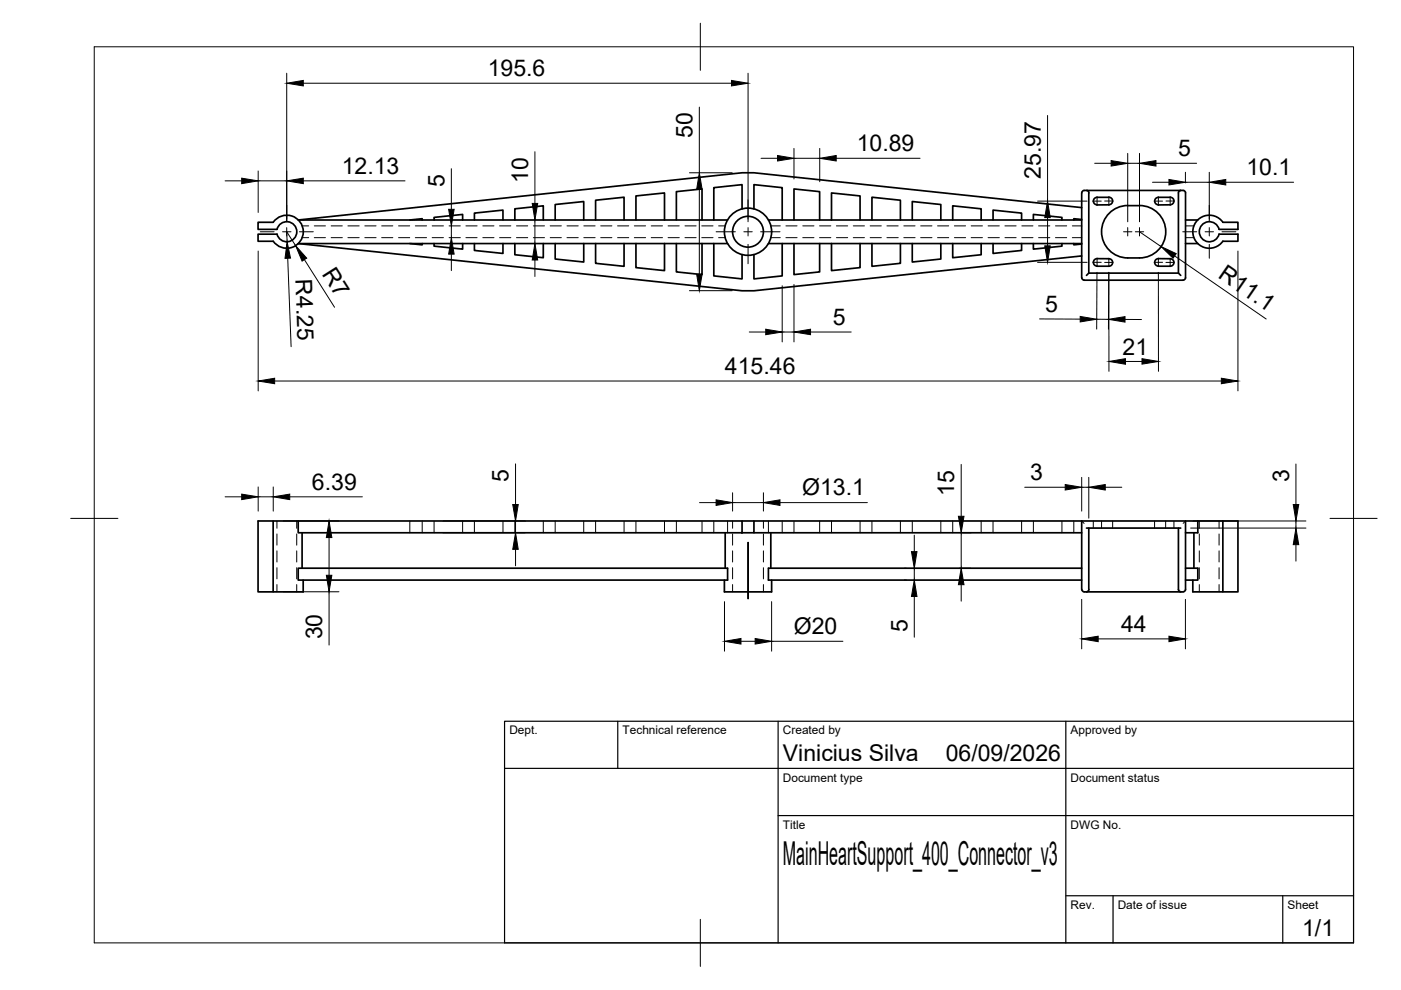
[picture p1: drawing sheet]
<svg xmlns="http://www.w3.org/2000/svg" width="297mm" height="210mm" viewBox="0 0 297 210" stroke-linecap="round" stroke-linejoin="round" font-family="sans-serif">
<!-- layer: Visible -->
<g fill="none" stroke="#000" stroke-width=".36">
<path d="M58.7 48.6h-4v-1.5h3.2a3.5 3.5 0 0 1 5.2-.6 3.5 3.5 0 0 1 0 5.3 3.5 3.5 0 0 1-5.2-.7l-3.2 .1v-1.6h4M58.7 48.6a2.13 2.13 0 0 1 3.3-1.2 2.13 2.13 0 0 1 0 3.5 2.13 2.13 0 0 1-3.3-1.3M86.9 51.6l2.6 .3v-.3M86.9 46.6l2.6-.2v.2M92 51.6v.6l6.1 .6v-1.2M92 46.6v-.5l6.1-.6v1.1M100.6 51.6v1.5l6 .6v-2.1M100.6 46.6v-1.4l6-.7v2.1M109.2 51.6v2.4l6 .6v-3M109.2 46.6v-2.3l6-.7v3M117.7 51.6v3.3l6.1 .7v-4M117.7 46.6v-3.2l6.1-.7v3.9"/>
<path d="M126.3 51.6v4.2l6 .7v-4.9M126.3 46.6v-4.1l6-.7v4.8M134.8 51.6v5.1l6.1 .7v-5.8M134.8 46.6v-5.1l6.1-.6v5.7M143.4 51.6v6.1l5.4 .5v-6.6M143.4 46.6v-6l5.4-.5v6.5M151.3 51.6v6.9l6 .6v-5.1M154.3 51.6h-91.1l94.1 10.1h2.6l69.4-7.4M157.3 44.3v-5.1l-6 .6v6.8M159.9 44.3v-5.1l5.9 .6v6.8M162.9 46.6h66.4M162.9 51.6h66.4"/>
<path d="M165.8 51.6v6.9l-5.9 .6v-5.1M168.3 51.6v6.6l5.5-.5v-6.1M168.3 46.6v-6.5l5.5 .5v6M176.3 51.6v5.8l6.1-.7v-5.1M176.3 46.6v-5.7l6.1 .6v5.1M184.9 51.6v4.9l6-.7v-4.2M184.9 46.6v-4.8l6 .7v4.1M193.4 51.6v4l6.1-.7v-3.3M193.4 46.6v-3.9l6.1 .7v3.2M202 51.6v3l6-.6v-2.4M202 46.6v-3l6 .7v2.3M210.5 51.6v2.1l6.1-.6v-1.5"/>
<path d="M210.5 46.6v-2.1l6.1 .7v1.4M219.1 51.6v1.2l6-.6v-.6M219.1 46.6v-1.1l6 .6v.5M227.7 51.6v.3l1.6-.2M229.3 44l-69.4-7.4h-2.6l-94.1 10h91.1M229.3 46.5l-1.6-.1v.2M229.8 40.4h20.5M229.8 59.4h21M229.9 40.4l-.5 .2v.3l-.1 18 .3 .4 .3 .1M230.4 40.4l.4 .2 .1 .3M230.8 40.9v17l-.4 .5M230.8 57.9h19.1l.4 .5"/>
<path d="M232.6 56.4h2.5M232.6 54.8l2.5 .1M232.6 54.8a.79 .79 0 0 0-.8 .8 .79 .79 0 0 0 .8 .8M235.1 41.8h-2.5a.79 .79 0 0 0-.8 .8 .79 .79 0 0 0 .8 .8M235.1 43.4h-2.5M235.1 41.8a.79 .79 0 0 1 .8 .8 .79 .79 0 0 1-.8 .8M235.1 54.9a.79 .79 0 0 1 .8 .8 .79 .79 0 0 1-.8 .7M235.2 45.2a5.5 5.5 0 0 1 3.9-1.6 8 8 0 0 1 5.8 1 5.6 5.6 0 0 1 2 6.3 5.6 5.6 0 0 1-5.3 3.8 8 8 0 0 1-5.8-1.1 5.6 5.6 0 0 1-.6-8.4zM245.6 54.8l2.5 .1a.79 .79 0 0 1 .8 .8 .79 .79 0 0 1-.8 .7h-2.5M245.6 41.8h2.5a.79 .79 0 0 1 .8 .8 .79 .79 0 0 1-.8 .8h-2.5M245.6 41.8a.79 .79 0 0 0-.8 .8 .79 .79 0 0 0 .8 .8M245.6 54.8a.79 .79 0 0 0-.8 .8 .79 .79 0 0 0 .8 .8"/>
<path d="M250.3 40.4h.8l.3 .5v18l-.3 .4-.2 .1M250.3 40.4l-.4 .2v.3v17M251.4 46.6h2.6M251.4 51.6h2.6M258.5 49.6h4v1.6h-3.2M258.5 48.6a2.13 2.13 0 0 0-3.3-1.2 2.13 2.13 0 0 0 0 3.5 2.13 2.13 0 0 0 3.3-1.3M259.3 47.1h3.2v1.5h-4M259.3 47.1a3.5 3.5 0 0 0-5.2-.6 3.5 3.5 0 0 0 0 5.3 3.5 3.5 0 0 0 5.2-.7M57.9 110.5v15h6.4v-2.5M63.2 110.5h94.1v2.5h-94.1zM63.2 110.5h-8.5v15h3.2M64.1 113v7.5"/>
<path d="M153.8 113v7.5M157.3 110.5h2.6M159.9 113h69.4M163.4 113v7.5M229.3 110.5h-69.4v2.5h-2.6M229.3 110.5h33.2v15h-3.2M229.3 110.5l.1 14.5 .2 .4 .3 .1M230.4 112h19.9M230.8 112v13M249.9 112v13l.2 .4 .2 .1M251.4 110.5v14.5l-.1 .2-.4 .3M253.1 113v7.5"/>
<path d="M254 110.5v2.5h-2.6M259.3 110.5v15h-6.4v-2.5M63.2 120.5h91.1v2.5h-91.1zM153.6 123v2.5h10v-2.5M229.3 120.5h-66.4v2.5h66.4M229.8 125.5h21M230.9 125l-.1 .2-.4 .3M251.4 120.5h2.6v2.5h-2.6"/>
<circle cx="158.6" cy="49.1" r="5"/>
<circle cx="158.6" cy="49.1" r="3.3"/>
</g>
<!-- layer: Hidden -->
<g fill="none" stroke="#000" stroke-width=".21">
<path d="M64.1 50.4h1.3M64.1 47.9h1.3M66.6 50.4h2.4M66.6 47.9h2.4M70.2 50.4h2.4M70.2 47.9h2.4M73.8 50.4h2.4M73.8 47.9h2.4M77.3 50.4h2.4M77.3 47.9h2.4M80.9 50.4h2.4M80.9 47.9h2.4"/>
<path d="M84.5 50.4h2.4M84.5 47.9h2.4M88.1 50.4h2.3M88.1 47.9h2.3M91.6 50.4h2.4M91.6 47.9h2.4M95.2 50.4h2.4M95.2 47.9h2.4M98.8 50.4h2.4M98.8 47.9h2.4M102.4 50.4h2.3M102.4 47.9h2.3"/>
<path d="M105.9 50.4h2.4M105.9 47.9h2.4M109.5 50.4h2.4M109.5 47.9h2.4M113.1 50.4h2.3M113.1 47.9h2.3M116.6 50.4h2.4M116.6 47.9h2.4M120.2 50.4h2.4M120.2 47.9h2.4M123.8 50.4h2.4M123.8 47.9h2.4"/>
<path d="M127.4 50.4h2.3M127.4 47.9h2.3M130.9 50.4h2.4M130.9 47.9h2.4M134.5 50.4h2.4M134.5 47.9h2.4M138.1 50.4h2.4M138.1 47.9h2.4M141.6 50.4h2.4M141.6 47.9h2.4M145.2 50.4h2.4M145.2 47.9h2.4"/>
<path d="M148.8 50.4h2.4M148.8 47.9h2.4M152.4 50.4h1.4M152.4 47.9h1.4M163.4 50.4h2M163.4 47.9h2M166.6 50.4h2.4M166.6 47.9h2.4M170.2 50.4h2.4M170.2 47.9h2.4M173.8 50.4h2.3M173.8 47.9h2.3"/>
<path d="M177.3 50.4h2.4M177.3 47.9h2.4M180.9 50.4h2.4M180.9 47.9h2.4M184.5 50.4h2.4M184.5 47.9h2.4M188 50.4h2.4M188 47.9h2.4M191.6 50.4h2.4M191.6 47.9h2.4M195.2 50.4h2.4M195.2 47.9h2.4"/>
<path d="M198.8 50.4h2.3M198.8 47.9h2.3M202.4 50.4h2.3M202.4 47.9h2.3M205.9 50.4h2.4M205.9 47.9h2.4M209.5 50.4h2.4M209.5 47.9h2.4M213.1 50.4h2.3M213.1 47.9h2.3M216.6 50.4h2.4M216.6 47.9h2.4"/>
<path d="M220.2 50.4h2.4M220.2 47.9h2.4M223.8 50.4h2.4M223.8 47.9h2.4M227.4 50.4h1.9M227.4 47.9h1.9M251.4 50.4h1.7M251.4 47.9h1.7M58.7 110.5v1.5M58.7 113.2v2.4M58.7 116.8v2.4M62.9 110.5v1.5"/>
<path d="M62.9 113.2v2.4M62.9 116.8v2.4M86.9 110.5v2.5M89.5 110.5v2.5M92 110.5v2.5M98.1 110.5v2.5M100.6 110.5v2.5M106.6 110.5v2.5M109.2 110.5v2.5M115.2 110.5v2.5M117.7 110.5v2.5M123.8 110.5v2.5"/>
<path d="M126.3 110.5v2.5M132.3 110.5v2.5M134.8 110.5v2.5M140.9 110.5v2.5M143.4 110.5v2.5M148.8 110.5v2.5M151.3 110.5v2.5M154.3 110.5v2.5M155.3 110.5v1.5M155.3 113.2v2.4M155.3 116.8v2.4M161.9 110.5v1.5"/>
<path d="M161.9 113.2v2.4M161.9 116.8v2.4M162.9 110.5v2.5M165.8 110.5v2.5M168.3 110.5v2.5M173.8 110.5v2.5M176.3 110.5v2.5M182.4 110.5v2.5M184.9 110.5v2.5M190.9 110.5v2.5M193.4 110.5v2.5M199.5 110.5v2.5"/>
<path d="M202 110.5v2.5M208 110.5v2.5M210.5 110.5v2.5M216.6 110.5v2.5M219.1 110.5v2.5M225.1 110.5v2.5M227.7 110.5v2.5M229.3 110.5l.5 .5M231.8 110.5v1.5M233.6 110.5v1.5M235.9 110.5v1.5M244.8 110.5v1.5"/>
<path d="M247.1 110.5v1.5M248.9 110.5v1.5M251.4 110.5l-.6 .5M254.3 110.5v1.5M254.3 113.2v2.4M254.3 116.8v2.4M258.5 110.5v1.5M258.5 113.2v2.4M258.5 116.8v2.4M58.7 120.4v2.3M58.7 123.9v1.6M62.9 120.4v2.3"/>
<path d="M62.9 123.9v1.6M155.3 120.4v2.3M155.3 123.9v1.6M161.9 120.4v2.3M161.9 123.9v1.6M254.3 120.4v2.3M254.3 123.9v1.6M258.5 120.4v2.3M258.5 123.9v1.6"/>
</g>
<!-- layer: BORDER -->
<path d="M20 9.9h267v190h-267zM148.5 4.9v10M15 109.9h10M282 109.9h10M148.5 194.9v10" fill="none" stroke="#000" stroke-width=".21"/>
<!-- layer: TITLEBLOCK -->
<path d="M107 152.9h180v47h-180zM131 152.9v10M165 152.9v47M226 152.9v47M107 162.9h180M165 172.9h122M226 189.9h61M236 189.9v10M272 189.9v10" fill="none" stroke="#000" stroke-width=".25"/>
<!-- layer: Smart Centers -->
<g fill="none" stroke="#000" stroke-width=".21">
<path d="M55.2 49.1h2.9M59.9 49.1h1.8M60.8 43.5v3M60.8 48.3v1.7M60.8 51.8v3M63.5 49.1h2.9M151.8 49.1h4.1M157.7 49.1h1.8M158.6 42.4v4.1M158.6 48.3v1.7M158.6 51.8v4.1M161.3 49.1h4.1"/>
<path d="M231.7 55.6h1.8M231.7 42.6h1.8M232.6 41.8v1.7M232.6 54.7v1.8M234.2 55.6h1.8M234.2 42.6h1.8M235.1 41.7v1.8M235.1 54.8v1.7M238.2 49.1h1.8M239.1 48.3v1.7M240.7 49.1h1.8M241.6 48.3v1.7"/>
<path d="M244.7 55.6h1.8M244.7 42.6h1.8M245.6 41.8v1.7M245.6 54.7v1.8M247.2 55.6h1.8M247.2 42.6h1.8M248.1 41.7v1.8M248.1 54.8v1.7M250.8 49.1h2.9M255.5 49.1h1.8M256.4 43.5v3M256.4 48.3v1.7"/>
<path d="M256.4 51.8v3M259.1 49.1h2.9M158.6 115v12v-12"/>
</g>
<!-- layer: FD_Dimensions -->
<g fill="none" stroke="#000" stroke-width=".21">
<path d="M60.8 15.5v31.5M64.3 17.6h90.8M158.6 15.5v31.5M47.7 38.3h3.5M54.7 36.3v8.7M54.7 38.3h6.1M64.3 38.3h21.6M95.7 35.8v8.6M113.4 32.2v10.9M146.2 36.6h9M148.3 22.7v13.9M161.4 33.6h3.4"/>
<path d="M168.3 31.5v6.4M168.3 33.6h5.5M173.8 31.5v7M177.3 33.6h17.8M222.1 24.5v18.1M232.1 34.6h3.5M239.1 32.5v14.5M239.1 34.6h2.5M241.6 32.5v14.5M244.3 38.6h3.5M245.1 34.6h8.6M251.3 36.5v2.3"/>
<path d="M251.3 38.6h5.1M256.4 36.5v10.5M259.9 38.6h14.4M54.7 53.2v29.7M60.9 51.3l-.1-2.2 1.9 3M61 54.8l.7 18.7M64.5 55l6.4 10.1M95.7 47.9v2.5M95.7 53.9v3.5M113.4 46.6v5M113.4 55.1v3.5M148.3 40.1v18"/>
<path d="M220 55.6h10.5M220 42.6h10.5M222.1 46.1v6M232.6 57.7l-.1 12.1M241.6 49.1l4.6 3.2M245.6 57.7v21M249 54.3l19.5 13.3M262.5 53.2v29.7M146.2 61.6h9M158.9 70.4h3.4M165.8 60.6v11.9M165.8 70.4h2.5"/>
<path d="M168.3 60.3v12.2M171.9 70.4h8.6M220.4 67.6l8.6 .1M232.5 67.7h2.5M235 69.8l.1-12.1v21M238.5 67.7h3.5M238.6 76.6h3.5M58.2 80.8h200.8M109.3 98.4v8.6M203.8 98.5v11M274.8 98.4v8.6M47.7 105.3h3.5"/>
<path d="M54.7 103.2v5.2M54.7 105.3h3.2M57.9 103.2v5.2M60 110.5h11.9M61.4 105.3h15.4M69.8 114v8M93.9 110.5h17.5M93.9 113h17.5M109.3 110.5v2.5M109.3 116.5v3.5M148.3 106.6h3.5M155.3 104.5v3.9"/>
<path d="M155.3 106.6h6.6M161.9 104.5v3.9M165.4 106.6h18.5M193.8 113.5v3.5M203.8 113v7.5M204.1 113h1.8M217.3 103.3h8.5M229.3 101.2v7.2M229.3 103.3h1.5M230.8 101.2v8.7M234.3 103.3h3.5M252.4 112h24.5"/>
<path d="M252.9 110.5h24M274.8 110.5v1.5M274.8 115.5v3.5M60 125.5h11.9M69.8 125.5v11.3M153.6 127.6v10.5M157.1 136h3M163.6 127.6v10.5M163.6 136h15.1M191.7 123h.5M191.7 120.5h.5M193.8 120.5v2.5"/>
<path d="M193.8 126.5v8.6M203.3 120.5h2.6M203.8 124v3.5M229.3 127.1v10.5M232.8 135.5h15M251.3 127.1v10.5"/>
</g>
<g fill="#000" stroke="#000" stroke-width=".21">
<path d="M60.8 17.6l3.5-.5v1.1zM155.1 17.1l3.5 .5-3.5 .6zM51.2 37.8l3.5 .5-3.5 .6zM60.8 38.3l3.5-.5v1.1zM164.8 33l3.5 .6-3.5 .5zM173.8 33.6l3.5-.6v1.1zM235.6 34.1l3.5 .5-3.5 .6zM241.6 34.6l3.5-.5v1.1zM247.8 38.1l3.5 .5-3.5 .6zM256.4 38.6l3.5-.5v1.1zM60.9 51.3l.7 3.4-1.2 .1zM62.7 52.1l2.3 2.6-.9 .7z"/>
<path d="M95.7 50.4l.6 3.5h-1.2zM95.1 44.4h1.2l-.6 3.5zM113.4 51.6l.6 3.5h-1.2zM112.8 43.1h1.2l-.6 3.5zM147.7 58.1h1.2l-.6 3.5zM148.3 36.6l.6 3.5h-1.2zM221.5 52.1h1.2l-.6 3.5zM222.1 42.6l.6 3.5h-1.2zM246.2 52.3l3.2 1.5-.7 1zM162.3 69.8l3.5 .6-3.5 .6zM168.3 70.4l3.6-.6v1.2zM229 67.1l3.5 .6-3.5 .6z"/>
<path d="M235 67.7l3.5-.6v1.2zM235.1 76.6l3.5-.6v1.2zM242.1 76l3.5 .6-3.5 .6zM54.7 80.8l3.5-.6v1.2zM259 80.2l3.5 .6-3.5 .6zM51.2 104.8l3.5 .5-3.5 .6zM57.9 105.3l3.5-.5v1.1zM69.8 110.5l.6 3.5h-1.2zM109.3 113l.6 3.5h-1.2zM108.7 107h1.2l-.6 3.5zM151.8 106l3.5 .6-3.5 .6zM161.9 106.6l3.5-.6v1.2z"/>
<path d="M193.3 117h1.1l-.6 3.5zM203.2 109.5h1.2l-.6 3.5zM225.8 102.7l3.5 .6-3.5 .6zM230.8 103.3l3.5-.6v1.2zM274.8 112l.6 3.5h-1.2zM274.2 107h1.2l-.6 3.5zM69.2 122h1.2l-.6 3.5zM153.6 136l3.5-.6v1.2zM160.1 135.4l3.5 .6-3.5 .6zM193.8 123l.6 3.5h-1.1zM203.8 120.5l.6 3.5h-1.2zM229.3 135.5l3.5-.6v1.2z"/>
<path d="M247.8 134.9l3.5 .6-3.5 .6z"/>
</g>
<text font-size="7" x="166" y="183.4">MainHeartSupport_400_Connector_v3</text>
<g font-size="4.9">
<text x="103.4" y="16.2">195.6</text>
<text x="146.8" y="29.3" transform="rotate(-90 146.8 29.3)">50</text>
<text x="181.7" y="32.1">10.89</text>
<text x="249.8" y="33.2">5</text>
<text x="72.5" y="36.9">12.13</text>
<text x="94.2" y="39.7" transform="rotate(-90 94.2 39.7)">5</text>
<text x="112" y="38.8" transform="rotate(-90 112 38.8)">10</text>
<text x="220.6" y="37.9" transform="rotate(-90 220.6 37.9)">25.97</text>
<text x="264.3" y="37.2">10.1</text>
<text x="62.6" y="59.2" transform="rotate(88 62.6 59.2)">R4.25</text>
<text x="68.1" y="58.1" transform="rotate(58 68.1 58.1)">R7</text>
<text x="258.1" y="58.8" transform="rotate(35 258.1 58.8)">R11.1</text>
<text x="176.6" y="68.9">5</text>
<text x="221.6" y="66.2">5</text>
<text x="238" y="75.2">21</text>
<text x="153.7" y="79.3">415.46</text>
<text x="218.4" y="101.8">3</text>
<text x="66.1" y="103.9">6.39</text>
<text x="107.8" y="102.3" transform="rotate(-90 107.8 102.3)">5</text>
<text x="170.1" y="105">Ø13.1</text>
<text x="202.3" y="105.1" transform="rotate(-90 202.3 105.1)">15</text>
<text x="273.3" y="102.3" transform="rotate(-90 273.3 102.3)">3</text>
<text x="68.3" y="135.6" transform="rotate(-90 68.3 135.6)">30</text>
<text x="168.3" y="134.4">Ø20</text>
<text x="192.4" y="133.9" transform="rotate(-90 192.4 133.9)">5</text>
<text x="237.7" y="134.1">44</text>
<text x="166" y="161.4">Vinicius Silva</text>
<text x="200.5" y="161.4">06/09/2026</text>
<text x="276.1" y="198.6">1/1</text>
</g>
<g font-size="2.5">
<text x="108" y="155.7">Dept.</text>
<text x="132" y="155.7">Technical reference</text>
<text x="166" y="155.7">Created by</text>
<text x="227" y="155.7">Approved by</text>
<text x="166" y="165.7">Document type</text>
<text x="227" y="165.7">Document status</text>
<text x="166" y="175.7">Title</text>
<text x="227" y="175.7">DWG No.</text>
<text x="227" y="192.7">Rev.</text>
<text x="237" y="192.7">Date of issue</text>
<text x="273" y="192.7">Sheet</text>
</g>
</svg>
